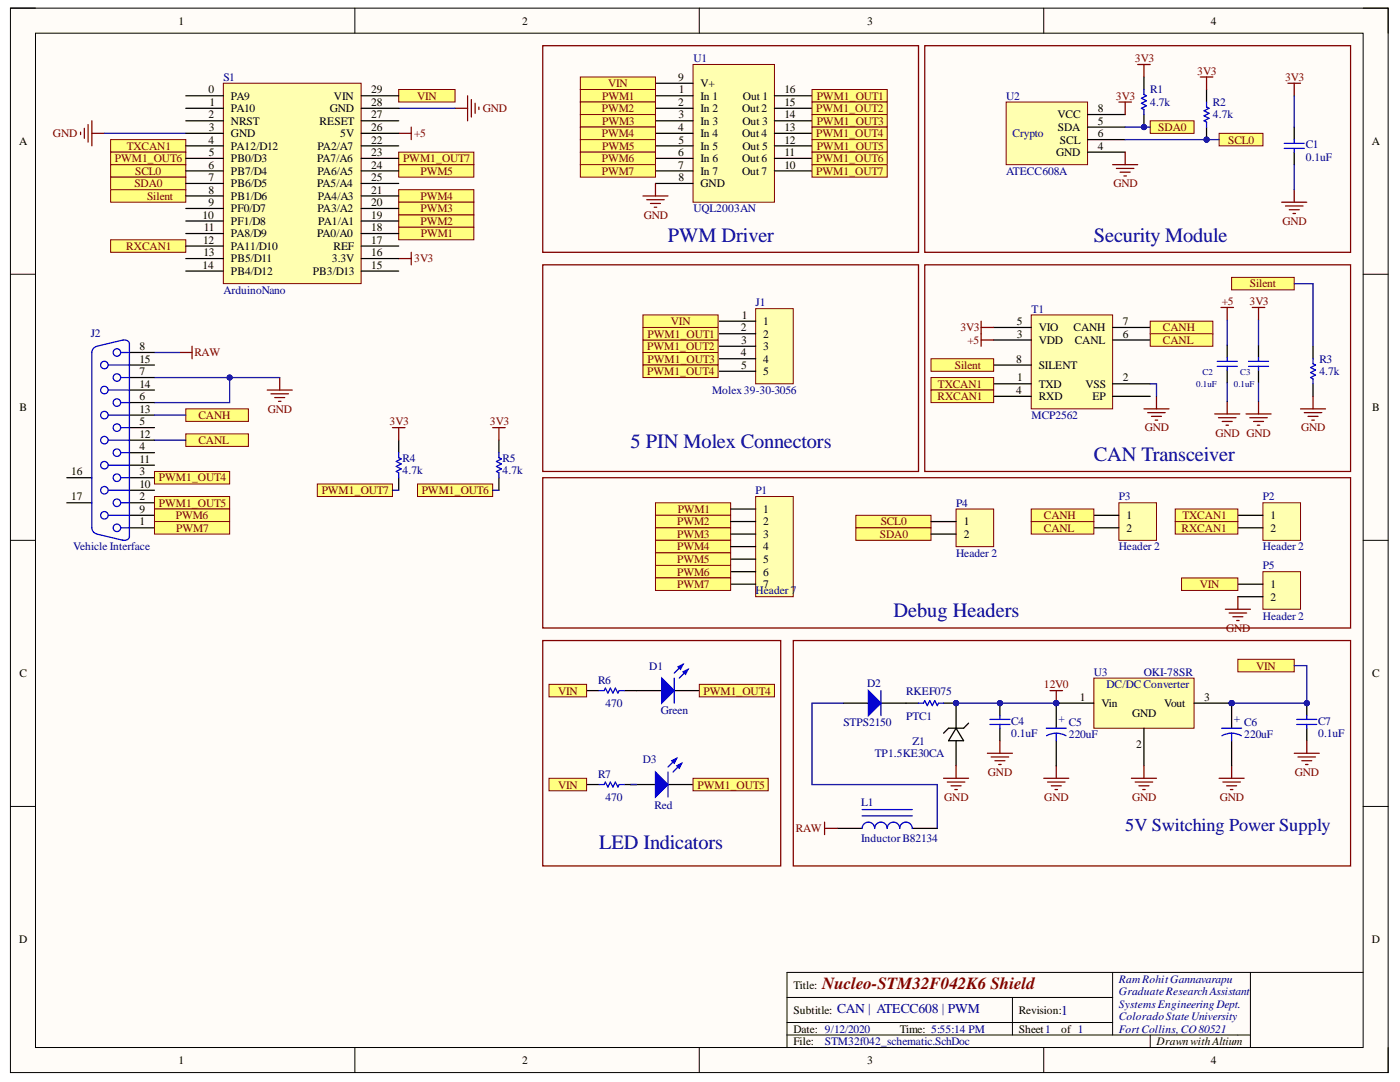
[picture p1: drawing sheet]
<svg xmlns="http://www.w3.org/2000/svg" width="279mm" height="216mm" viewBox="0 0 279 216" stroke-linecap="round" stroke-linejoin="round" font-family="sans-serif">
<path d="M2.1 1.6h274.9v212.4h-274.9z" fill-rule="evenodd" fill="#fffcf8"/>
<path d="M2.1 1.6h274.9v212.4h-274.9z" fill="none" stroke="#000" stroke-width=".2"/>
<path d="M7.1 6.6h264.9v202.4h-264.9z" fill-rule="evenodd" fill="#fffcf8"/>
<g fill="none" stroke="#000" stroke-width=".2">
<path d="M2.1 1.6h5M7.1 6.6h264.9v202.4h-264.9zM70.8 1.6v5M139.6 1.6v5M208.3 1.6v5M272 1.6h5v5M2.1 54.7h5M272 54.7h5M2.1 107.8h5M272 107.8h5M2.1 160.9h5M272 160.9h5"/>
<path d="M157.1 199h64.9M202.1 199v7.5M222 194v12.5M249.5 194v15M272 194h-114.9v15M70.8 209v5M139.6 209v5M157.1 206.5h92.4M157.1 204h64.9M208.3 209v5M229.6 206.5v2.5M277 209v5"/>
</g>
<path d="M205.8 62.8h16.2v18.8h-16.2z" fill-rule="evenodd" fill="#ffffb0"/>
<path d="M205.8 62.8h16.2v18.8h-16.2z" fill="none" stroke="#800000" stroke-width=".2"/>
<path d="M198.3 76.6h7.5M198.3 67.8h7.5M198.3 79.1h7.5M198.3 65.3h7.5M198.3 72.8h7.5M222 76.6h7.6M222 67.8h7.6M222 79.1h7.6M222 65.3h7.6" fill="none" stroke="#000" stroke-width=".25"/>
<path d="M195.8 64.1v2.5M195.8 65.3h2.5M230.8 79.1v2.5M228.3 81.6h5M229 82.3h3.5M229.8 83.1h2M230.5 83.8h.5" fill="none" stroke="#800000" stroke-width=".25"/>
<path d="M185.8 75.3h12.5v2.5h-12.5z" fill-rule="evenodd" fill="#ffff80"/>
<path d="M185.8 75.3h12.5v2.5h-12.5z" fill="none" stroke="#800000" stroke-width=".2"/>
<path d="M185.8 77.8h12.5v2.5h-12.5z" fill-rule="evenodd" fill="#ffff80"/>
<path d="M185.8 77.8h12.5v2.5h-12.5z" fill="none" stroke="#800000" stroke-width=".2"/>
<path d="M185.8 71.6h12.5v2.5h-12.5z" fill-rule="evenodd" fill="#ffff80"/>
<path d="M185.8 71.6h12.5v2.5h-12.5z" fill="none" stroke="#800000" stroke-width=".2"/>
<path d="M229.6 64.1h12.5v2.5h-12.5z" fill-rule="evenodd" fill="#ffff80"/>
<path d="M229.6 64.1h12.5v2.5h-12.5z" fill="none" stroke="#800000" stroke-width=".2"/>
<path d="M229.6 66.6h12.5v2.5h-12.5z" fill-rule="evenodd" fill="#ffff80"/>
<path d="M229.6 66.6h12.5v2.5h-12.5z" fill="none" stroke="#800000" stroke-width=".2"/>
<g fill="none" stroke="#800000" stroke-width=".25">
<path d="M257 16.6h2.5M258.3 16.6v2.5M258.3 37.9v2.5M255.8 40.4h5M256.5 41.1h3.5M257.3 41.9h2M258 42.6h.5M195.8 66.6v2.5M195.8 67.8h2.5M243.7 61.4h2.5M244.9 61.4v2.5M249.9 61.4h2.5"/>
<path d="M251.2 61.4v2.5M242.4 82.6h5M243.2 83.3h3.5M243.9 84.1h2M244.7 84.8h.5M244.9 80.1v2.5M248.7 82.6h5M249.4 83.3h3.5M250.2 84.1h2M250.9 84.8h.5M251.2 80.1v2.5"/>
</g>
<path d="M258.3 25.4v2.5M258.3 30.4v2.5M244.9 68.9v2.5M244.9 73.8v2.6M251.2 68.9v2.5M251.2 73.8v2.6" fill="none" stroke="#000" stroke-width=".25"/>
<path d="M256.3 28.6h4M256.3 29.6h4M258.3 27.9v.7M258.3 29.6v.8M242.9 72.1h4M242.9 73.1h4M244.9 71.4v.7M244.9 73.1v.7M249.2 72.1h4M249.2 73.1h4M251.2 71.4v.7M251.2 73.1v.7" fill="none" stroke="#00f" stroke-width=".25"/>
<path d="M200.8 20.4h16.2v12.5h-16.2z" fill-rule="evenodd" fill="#ffffb0"/>
<path d="M200.8 20.4h16.2v12.5h-16.2z" fill="none" stroke="#800000" stroke-width=".2"/>
<path d="M217 30.4h7.6M217 25.4h7.6M217 27.9h7.6M217 22.9h7.6" fill="none" stroke="#000" stroke-width=".25"/>
<circle cx="228.3" cy="25.4" r=".5" fill="#000080"/>
<circle cx="228.3" cy="25.4" r=".5" fill="none" stroke="#000080" stroke-width=".2"/>
<path d="M228.3 22.9v2.5" fill="none" stroke="#000" stroke-width=".25"/>
<circle cx="228.3" cy="25.4" r=".5" fill="#000080"/>
<circle cx="228.3" cy="25.4" r=".5" fill="none" stroke="#000080" stroke-width=".2"/>
<path d="M228.3 15.4v2.5" fill="none" stroke="#000" stroke-width=".25"/>
<path d="M228.3 17.9v1l.5 .2-1 .5 1 .5-1 .5 1 .5-1 .5 .5 .3v1" fill="none" stroke="#00f" stroke-width=".25"/>
<circle cx="240.8" cy="27.9" r=".5" fill="#000080"/>
<circle cx="240.8" cy="27.9" r=".5" fill="none" stroke="#000080" stroke-width=".2"/>
<path d="M240.8 25.4v2.5" fill="none" stroke="#000" stroke-width=".25"/>
<circle cx="240.8" cy="27.9" r=".5" fill="#000080"/>
<circle cx="240.8" cy="27.9" r=".5" fill="none" stroke="#000080" stroke-width=".2"/>
<path d="M240.8 17.9v2.5" fill="none" stroke="#000" stroke-width=".25"/>
<path d="M240.8 20.4v1l.5 .2-1 .5 1 .5-1 .5 1 .5-1 .5 .5 .3v1" fill="none" stroke="#00f" stroke-width=".25"/>
<path d="M184.6 9.1h84.9v41.2h-84.9zM227 12.9h2.6M228.3 12.9v2.5M239.5 15.4h2.6M240.8 15.4v2.5M222 32.9h5M222.8 33.6h3.5M223.3 20.4h2.5M223.5 34.4h2M224.3 35.1h.5M224.6 20.4v2.5M224.6 30.4v2.5" fill="none" stroke="#800000" stroke-width=".25"/>
<path d="M243.3 26.6h8.7v2.5h-8.7z" fill-rule="evenodd" fill="#ffff80"/>
<path d="M243.3 26.6h8.7v2.5h-8.7z" fill="none" stroke="#800000" stroke-width=".2"/>
<path d="M229.6 24.1h8.7v2.5h-8.7z" fill-rule="evenodd" fill="#ffff80"/>
<path d="M229.6 24.1h8.7v2.5h-8.7z" fill="none" stroke="#800000" stroke-width=".2"/>
<path d="M138.3 12.9h16.3v27.5h-16.3z" fill-rule="evenodd" fill="#ffffb0"/>
<path d="M138.3 12.9h16.3v27.5h-16.3z" fill="none" stroke="#800000" stroke-width=".2"/>
<g fill="none" stroke="#000" stroke-width=".25">
<path d="M130.8 19.1h7.5M130.8 16.6h7.5M154.6 19.1h7.5M130.8 21.6h7.5M130.8 24.1h7.5M130.8 26.6h7.5M130.8 29.1h7.5M130.8 31.6h7.5M130.8 34.1h7.5M130.8 36.6h7.5M154.6 21.6h7.5M154.6 24.1h7.5"/>
<path d="M154.6 26.6h7.5M154.6 29.1h7.5M154.6 31.6h7.5M154.6 34.1h7.5"/>
</g>
<path d="M93.3 19.1v5M94.1 19.9v3.5M90.8 21.6h2.5M94.8 20.6v2M95.6 21.4v.5M128.3 39.1h5M129.1 39.8h3.5M130.8 36.6v2.5M129.8 40.6h2M130.6 41.3h.5" fill="none" stroke="#800000" stroke-width=".25"/>
<path d="M162.1 17.9h15v2.5h-15z" fill-rule="evenodd" fill="#ffff80"/>
<path d="M162.1 17.9h15v2.5h-15z" fill="none" stroke="#800000" stroke-width=".2"/>
<path d="M162.1 20.4h15v2.5h-15z" fill-rule="evenodd" fill="#ffff80"/>
<path d="M162.1 20.4h15v2.5h-15z" fill="none" stroke="#800000" stroke-width=".2"/>
<path d="M162.1 22.9h15v2.5h-15z" fill-rule="evenodd" fill="#ffff80"/>
<path d="M162.1 22.9h15v2.5h-15z" fill="none" stroke="#800000" stroke-width=".2"/>
<path d="M162.1 25.4h15v2.5h-15z" fill-rule="evenodd" fill="#ffff80"/>
<path d="M162.1 25.4h15v2.5h-15z" fill="none" stroke="#800000" stroke-width=".2"/>
<path d="M162.1 27.9h15v2.5h-15z" fill-rule="evenodd" fill="#ffff80"/>
<path d="M162.1 27.9h15v2.5h-15z" fill="none" stroke="#800000" stroke-width=".2"/>
<path d="M162.1 30.4h15v2.5h-15z" fill-rule="evenodd" fill="#ffff80"/>
<path d="M162.1 30.4h15v2.5h-15z" fill="none" stroke="#800000" stroke-width=".2"/>
<path d="M162.1 32.9h15v2.5h-15z" fill-rule="evenodd" fill="#ffff80"/>
<path d="M162.1 32.9h15v2.5h-15z" fill="none" stroke="#800000" stroke-width=".2"/>
<path d="M184.6 52.8h84.9v41.3h-84.9z" fill="none" stroke="#800000" stroke-width=".25"/>
<path d="M115.8 17.9h15v2.5h-15z" fill-rule="evenodd" fill="#ffff80"/>
<path d="M115.8 17.9h15v2.5h-15z" fill="none" stroke="#800000" stroke-width=".2"/>
<path d="M115.8 20.4h15v2.5h-15z" fill-rule="evenodd" fill="#ffff80"/>
<path d="M115.8 20.4h15v2.5h-15z" fill="none" stroke="#800000" stroke-width=".2"/>
<path d="M115.8 22.9h15v2.5h-15z" fill-rule="evenodd" fill="#ffff80"/>
<path d="M115.8 22.9h15v2.5h-15z" fill="none" stroke="#800000" stroke-width=".2"/>
<path d="M115.8 25.4h15v2.5h-15z" fill-rule="evenodd" fill="#ffff80"/>
<path d="M115.8 25.4h15v2.5h-15z" fill="none" stroke="#800000" stroke-width=".2"/>
<path d="M115.8 27.9h15v2.5h-15z" fill-rule="evenodd" fill="#ffff80"/>
<path d="M115.8 27.9h15v2.5h-15z" fill="none" stroke="#800000" stroke-width=".2"/>
<path d="M115.8 30.4h15v2.5h-15z" fill-rule="evenodd" fill="#ffff80"/>
<path d="M115.8 30.4h15v2.5h-15z" fill="none" stroke="#800000" stroke-width=".2"/>
<path d="M115.8 32.9h15v2.5h-15z" fill-rule="evenodd" fill="#ffff80"/>
<path d="M115.8 32.9h15v2.5h-15z" fill="none" stroke="#800000" stroke-width=".2"/>
<path d="M22.1 27.9h15v2.5h-15z" fill-rule="evenodd" fill="#ffff80"/>
<path d="M22.1 27.9h15v2.5h-15z" fill="none" stroke="#800000" stroke-width=".2"/>
<path d="M22.1 47.8h15v2.5h-15z" fill-rule="evenodd" fill="#ffff80"/>
<path d="M22.1 47.8h15v2.5h-15z" fill="none" stroke="#800000" stroke-width=".2"/>
<path d="M115.8 15.4h15v2.5h-15z" fill-rule="evenodd" fill="#ffff80"/>
<path d="M115.8 15.4h15v2.5h-15z" fill="none" stroke="#800000" stroke-width=".2"/>
<path d="M79.6 42.9h15v2.5h-15z" fill-rule="evenodd" fill="#ffff80"/>
<path d="M79.6 42.9h15v2.5h-15z" fill="none" stroke="#800000" stroke-width=".2"/>
<path d="M79.6 45.4h15v2.4h-15z" fill-rule="evenodd" fill="#ffff80"/>
<path d="M79.6 45.4h15v2.4h-15z" fill="none" stroke="#800000" stroke-width=".2"/>
<path d="M22.1 32.9h15v2.5h-15z" fill-rule="evenodd" fill="#ffff80"/>
<path d="M22.1 32.9h15v2.5h-15z" fill="none" stroke="#800000" stroke-width=".2"/>
<path d="M22.1 35.4h15v2.5h-15z" fill-rule="evenodd" fill="#ffff80"/>
<path d="M22.1 35.4h15v2.5h-15z" fill="none" stroke="#800000" stroke-width=".2"/>
<path d="M22.1 37.9h15v2.5h-15z" fill-rule="evenodd" fill="#ffff80"/>
<path d="M22.1 37.9h15v2.5h-15z" fill="none" stroke="#800000" stroke-width=".2"/>
<path d="M79.6 37.9h15v2.5h-15z" fill-rule="evenodd" fill="#ffff80"/>
<path d="M79.6 37.9h15v2.5h-15z" fill="none" stroke="#800000" stroke-width=".2"/>
<path d="M79.6 32.9h15v2.5h-15z" fill-rule="evenodd" fill="#ffff80"/>
<path d="M79.6 32.9h15v2.5h-15z" fill="none" stroke="#800000" stroke-width=".2"/>
<path d="M79.6 40.4h15v2.5h-15z" fill-rule="evenodd" fill="#ffff80"/>
<path d="M79.6 40.4h15v2.5h-15z" fill="none" stroke="#800000" stroke-width=".2"/>
<path d="M16.1 26.4v.5M16.8 25.6v2M17.6 24.9v3.5M18.3 24.1v5M18.3 26.6h2.5M79.6 26.6h2.5M82.1 25.4v2.5M79.6 51.6h2.5M82.1 50.3v2.5" fill="none" stroke="#800000" stroke-width=".25"/>
<g fill="none" stroke="#00f" stroke-width=".25">
<path d="M19.3 69.1a1.25 1.25 0 0 0-1 1.2v35a1.25 1.25 0 0 0 1 1.2M21.6 77.8h4.2M21.6 72.8h4.2M24.1 75.3h1.7M24.1 70.3h1.7M24.5 67.9l.3-.1a.93 .93 0 0 1 1 .9M24.6 67.8l-5.3 1.3M25.8 68.6v38.5M21.6 97.8h4.2M21.6 92.8h4.2M21.6 87.8h4.2M21.6 82.8h4.2"/>
<path d="M24.1 95.3h1.7M24.1 90.3h1.7M24.1 85.3h1.7M24.1 80.3h1.7M19.3 106.6l5.3 1.2M21.6 102.8h4.2M24.1 105.3h1.7M24.1 100.3h1.7M25.8 107a.94 .94 0 0 1-1.3 .8"/>
<circle cx="20.8" cy="77.8" r=".75"/>
<circle cx="20.8" cy="72.8" r=".75"/>
<circle cx="23.3" cy="75.3" r=".75"/>
<circle cx="23.3" cy="70.3" r=".75"/>
<circle cx="20.8" cy="92.8" r=".75"/>
<circle cx="20.8" cy="82.8" r=".75"/>
<circle cx="20.8" cy="97.8" r=".75"/>
<circle cx="20.8" cy="87.8" r=".75"/>
<circle cx="23.3" cy="90.3" r=".75"/>
<circle cx="23.3" cy="85.3" r=".75"/>
<circle cx="23.3" cy="80.3" r=".75"/>
<circle cx="23.3" cy="95.3" r=".75"/>
<circle cx="20.8" cy="102.8" r=".75"/>
<circle cx="23.3" cy="105.3" r=".75"/>
<circle cx="23.3" cy="100.3" r=".75"/>
</g>
<g fill="none" stroke="#000" stroke-width=".25">
<path d="M25.8 75.3h5M25.8 70.3h5M25.8 77.8h5M25.8 72.8h5M13.3 95.3h5M25.8 95.3h5M25.8 90.3h5M25.8 85.3h5M25.8 80.3h5M25.8 97.8h5M25.8 92.8h5M25.8 87.8h5"/>
<path d="M25.8 82.8h5M13.3 100.3h5M25.8 105.3h5M25.8 100.3h5M25.8 102.8h5"/>
</g>
<path d="M150.8 61.6h7.5v15h-7.5z" fill-rule="evenodd" fill="#ffffb0"/>
<path d="M150.8 61.6h7.5v15h-7.5z" fill="none" stroke="#800000" stroke-width=".2"/>
<path d="M143.3 64.1h7.5M143.3 66.6h7.5M143.3 69.1h7.5M143.3 71.6h7.5M143.3 74.1h7.5" fill="none" stroke="#000" stroke-width=".25"/>
<path d="M37.1 81.6h12.5v2.5h-12.5z" fill-rule="evenodd" fill="#ffff80"/>
<path d="M37.1 81.6h12.5v2.5h-12.5z" fill="none" stroke="#800000" stroke-width=".2"/>
<path d="M37.1 86.6h12.5v2.5h-12.5z" fill-rule="evenodd" fill="#ffff80"/>
<path d="M37.1 86.6h12.5v2.5h-12.5z" fill="none" stroke="#800000" stroke-width=".2"/>
<path d="M108.3 9.1h75v41.2h-75zM108.3 52.8h75v41.3h-75z" fill="none" stroke="#800000" stroke-width=".25"/>
<path d="M128.3 67.8h15v2.5h-15z" fill-rule="evenodd" fill="#ffff80"/>
<path d="M128.3 67.8h15v2.5h-15z" fill="none" stroke="#800000" stroke-width=".2"/>
<path d="M128.3 70.3h15v2.5h-15z" fill-rule="evenodd" fill="#ffff80"/>
<path d="M128.3 70.3h15v2.5h-15z" fill="none" stroke="#800000" stroke-width=".2"/>
<path d="M128.3 72.8h15v2.5h-15z" fill-rule="evenodd" fill="#ffff80"/>
<path d="M128.3 72.8h15v2.5h-15z" fill="none" stroke="#800000" stroke-width=".2"/>
<path d="M128.3 65.3h15v2.5h-15z" fill-rule="evenodd" fill="#ffff80"/>
<path d="M128.3 65.3h15v2.5h-15z" fill="none" stroke="#800000" stroke-width=".2"/>
<path d="M128.3 62.8h15v2.5h-15z" fill-rule="evenodd" fill="#ffff80"/>
<path d="M128.3 62.8h15v2.5h-15z" fill="none" stroke="#800000" stroke-width=".2"/>
<path d="M53.3 77.8h5M54.1 78.6h3.5M54.8 79.3h2M55.8 75.3v2.5M55.6 80.1h.5" fill="none" stroke="#800000" stroke-width=".25"/>
<path d="M30.8 94.1h15v2.5h-15z" fill-rule="evenodd" fill="#ffff80"/>
<path d="M30.8 94.1h15v2.5h-15z" fill="none" stroke="#800000" stroke-width=".2"/>
<path d="M30.8 99.1h15v2.5h-15z" fill-rule="evenodd" fill="#ffff80"/>
<path d="M30.8 99.1h15v2.5h-15z" fill="none" stroke="#800000" stroke-width=".2"/>
<path d="M30.8 101.6h15v2.5h-15z" fill-rule="evenodd" fill="#ffff80"/>
<path d="M30.8 101.6h15v2.5h-15z" fill="none" stroke="#800000" stroke-width=".2"/>
<path d="M30.8 104.1h15v2.5h-15z" fill-rule="evenodd" fill="#ffff80"/>
<path d="M30.8 104.1h15v2.5h-15z" fill="none" stroke="#800000" stroke-width=".2"/>
<path d="M262 69.1v2.5M262 76.6v2.5" fill="none" stroke="#000" stroke-width=".25"/>
<path d="M262 71.6v1l.5 .2-1 .5 1 .5-1 .5 1 .5-1 .5 .5 .3v1" fill="none" stroke="#00f" stroke-width=".25"/>
<path d="M262 79.1v2.5M259.5 81.6h5M260.3 82.3h3.5M261 83.1h2M261.8 83.8h.5" fill="none" stroke="#800000" stroke-width=".25"/>
<path d="M245.8 55.3h12.5v2.5h-12.5z" fill-rule="evenodd" fill="#ffff80"/>
<path d="M245.8 55.3h12.5v2.5h-12.5z" fill="none" stroke="#800000" stroke-width=".2"/>
<path d="M79.6 87.8v2.5M79.6 95.3v2.5M99.6 87.8v2.5M99.6 95.3v2.5" fill="none" stroke="#000" stroke-width=".25"/>
<path d="M79.6 90.3v1l.5 .3-1 .5 1 .5-1 .5 1 .5-1 .5 .5 .2v1M99.6 90.3v1l.5 .3-1 .5 1 .5-1 .5 1 .5-1 .5 .5 .2v1" fill="none" stroke="#00f" stroke-width=".25"/>
<path d="M78.3 85.3h2.5M79.6 85.3v2.5M98.3 85.3h2.5M99.6 85.3v2.5" fill="none" stroke="#800000" stroke-width=".25"/>
<path d="M63.3 96.6h15v2.5h-15z" fill-rule="evenodd" fill="#ffff80"/>
<path d="M63.3 96.6h15v2.5h-15z" fill="none" stroke="#800000" stroke-width=".2"/>
<path d="M79.6 30.4h15v2.5h-15z" fill-rule="evenodd" fill="#ffff80"/>
<path d="M79.6 30.4h15v2.5h-15z" fill="none" stroke="#800000" stroke-width=".2"/>
<path d="M83.3 96.6h15v2.5h-15z" fill-rule="evenodd" fill="#ffff80"/>
<path d="M83.3 96.6h15v2.5h-15z" fill="none" stroke="#800000" stroke-width=".2"/>
<path d="M22.1 30.4h15v2.5h-15z" fill-rule="evenodd" fill="#ffff80"/>
<path d="M22.1 30.4h15v2.5h-15z" fill="none" stroke="#800000" stroke-width=".2"/>
<path d="M223.3 100.3h7.5v7.5h-7.5z" fill-rule="evenodd" fill="#ffffb0"/>
<path d="M223.3 100.3h7.5v7.5h-7.5z" fill="none" stroke="#800000" stroke-width=".2"/>
<path d="M218.3 102.8h5M218.3 105.3h5" fill="none" stroke="#000" stroke-width=".25"/>
<path d="M130.8 100.3h15v2.5h-15z" fill-rule="evenodd" fill="#ffff80"/>
<path d="M130.8 100.3h15v2.5h-15z" fill="none" stroke="#800000" stroke-width=".2"/>
<path d="M130.8 102.8h15v2.5h-15z" fill-rule="evenodd" fill="#ffff80"/>
<path d="M130.8 102.8h15v2.5h-15z" fill="none" stroke="#800000" stroke-width=".2"/>
<path d="M130.8 105.3h15v2.5h-15z" fill-rule="evenodd" fill="#ffff80"/>
<path d="M130.8 105.3h15v2.5h-15z" fill="none" stroke="#800000" stroke-width=".2"/>
<path d="M130.8 107.8h15v2.5h-15z" fill-rule="evenodd" fill="#ffff80"/>
<path d="M130.8 107.8h15v2.5h-15z" fill="none" stroke="#800000" stroke-width=".2"/>
<path d="M150.8 99.1h7.5v20h-7.5z" fill-rule="evenodd" fill="#ffffb0"/>
<path d="M150.8 99.1h7.5v20h-7.5z" fill="none" stroke="#800000" stroke-width=".2"/>
<path d="M145.8 101.6h5M145.8 104.1h5M145.8 106.6h5M145.8 109.1h5M145.8 111.6h5M145.8 114.1h5M145.8 116.6h5" fill="none" stroke="#000" stroke-width=".25"/>
<path d="M252 100.3h7.5v7.5h-7.5z" fill-rule="evenodd" fill="#ffffb0"/>
<path d="M252 100.3h7.5v7.5h-7.5z" fill="none" stroke="#800000" stroke-width=".2"/>
<path d="M247 102.8h5M247 105.3h5" fill="none" stroke="#000" stroke-width=".25"/>
<path d="M234.5 101.6h12.5v2.5h-12.5z" fill-rule="evenodd" fill="#ffff80"/>
<path d="M234.5 101.6h12.5v2.5h-12.5z" fill="none" stroke="#800000" stroke-width=".2"/>
<path d="M234.5 104.1h12.5v2.5h-12.5z" fill-rule="evenodd" fill="#ffff80"/>
<path d="M234.5 104.1h12.5v2.5h-12.5z" fill="none" stroke="#800000" stroke-width=".2"/>
<path d="M108.3 95.3h161.2v30h-161.2z" fill="none" stroke="#800000" stroke-width=".25"/>
<path d="M170.8 102.8h15v2.5h-15z" fill-rule="evenodd" fill="#ffff80"/>
<path d="M170.8 102.8h15v2.5h-15z" fill="none" stroke="#800000" stroke-width=".2"/>
<path d="M170.8 105.3h15v2.5h-15z" fill-rule="evenodd" fill="#ffff80"/>
<path d="M170.8 105.3h15v2.5h-15z" fill="none" stroke="#800000" stroke-width=".2"/>
<path d="M205.8 101.6h12.5v2.5h-12.5z" fill-rule="evenodd" fill="#ffff80"/>
<path d="M205.8 101.6h12.5v2.5h-12.5z" fill="none" stroke="#800000" stroke-width=".2"/>
<path d="M205.8 104.1h12.5v2.5h-12.5z" fill-rule="evenodd" fill="#ffff80"/>
<path d="M205.8 104.1h12.5v2.5h-12.5z" fill="none" stroke="#800000" stroke-width=".2"/>
<path d="M190.8 101.6h7.5v7.5h-7.5z" fill-rule="evenodd" fill="#ffffb0"/>
<path d="M190.8 101.6h7.5v7.5h-7.5z" fill="none" stroke="#800000" stroke-width=".2"/>
<path d="M185.8 104.1h5M185.8 106.6h5" fill="none" stroke="#000" stroke-width=".25"/>
<path d="M209.6 137.8h2.5M210.8 137.8v2.5" fill="none" stroke="#800000" stroke-width=".25"/>
<circle cx="210.8" cy="140.3" r=".5" fill="#000080"/>
<circle cx="210.8" cy="140.3" r=".5" fill="none" stroke="#000080" stroke-width=".2"/>
<path d="M158.3 127.8h111.2v45h-111.2z" fill="none" stroke="#800000" stroke-width=".25"/>
<circle cx="210.8" cy="140.3" r=".5" fill="#000080"/>
<circle cx="210.8" cy="140.3" r=".5" fill="none" stroke="#000080" stroke-width=".2"/>
<circle cx="245.8" cy="140.3" r=".5" fill="#000080"/>
<circle cx="245.8" cy="140.3" r=".5" fill="none" stroke="#000080" stroke-width=".2"/>
<path d="M218.3 135.3h20v10h-20z" fill-rule="evenodd" fill="#ffffb0"/>
<path d="M218.3 135.3h20v10h-20z" fill="none" stroke="#800000" stroke-width=".2"/>
<path d="M210.8 140.3h7.5" fill="none" stroke="#000" stroke-width=".25"/>
<circle cx="210.8" cy="140.3" r=".5" fill="#000080"/>
<circle cx="210.8" cy="140.3" r=".5" fill="none" stroke="#000080" stroke-width=".2"/>
<path d="M238.3 140.3h7.5" fill="none" stroke="#000" stroke-width=".25"/>
<circle cx="245.8" cy="140.3" r=".5" fill="#000080"/>
<circle cx="245.8" cy="140.3" r=".5" fill="none" stroke="#000080" stroke-width=".2"/>
<path d="M228.3 145.3v7.5" fill="none" stroke="#000" stroke-width=".25"/>
<g fill="none" stroke="#800000" stroke-width=".25">
<path d="M208.3 155.3h5M209.1 156h3.5M209.8 156.8h2M210.6 157.5h.5M210.8 152.8v2.5M225.8 155.3h5M226.6 156h3.5M227.3 156.8h2M228.1 157.5h.4M228.3 152.8v2.5M243.3 155.3h5M244 156h3.5"/>
<path d="M244.8 156.8h2M245.6 157.5h.4M245.8 152.8v2.5"/>
</g>
<circle cx="245.8" cy="140.3" r=".5" fill="#000080"/>
<circle cx="245.8" cy="140.3" r=".5" fill="none" stroke="#000080" stroke-width=".2"/>
<path d="M245.8 140.3v5" fill="none" stroke="#000" stroke-width=".25"/>
<circle cx="245.8" cy="140.3" r=".5" fill="#000080"/>
<circle cx="245.8" cy="140.3" r=".5" fill="none" stroke="#000080" stroke-width=".2"/>
<path d="M245.8 147.8v5" fill="none" stroke="#000" stroke-width=".25"/>
<path d="M243.8 145.3h4M245.8 146.3l.8 .1 1.1 .4M245.8 146.3l-.8 .1-1.1 .4M245.8 146.3v1.5" fill="none" stroke="#00f" stroke-width=".25"/>
<circle cx="210.8" cy="140.3" r=".5" fill="#000080"/>
<circle cx="210.8" cy="140.3" r=".5" fill="none" stroke="#000080" stroke-width=".2"/>
<path d="M210.8 140.3v5" fill="none" stroke="#000" stroke-width=".25"/>
<circle cx="210.8" cy="140.3" r=".5" fill="#000080"/>
<circle cx="210.8" cy="140.3" r=".5" fill="none" stroke="#000080" stroke-width=".2"/>
<path d="M168.3 140.3h5M175.8 140.3h5M210.8 147.8v5" fill="none" stroke="#000" stroke-width=".25"/>
<path d="M208.8 145.3h4M210.8 146.3l.8 .1 1.1 .4M210.8 146.3l-.8 .1-1.1 .4M210.8 146.3v1.5" fill="none" stroke="#00f" stroke-width=".25"/>
<path d="M173.3 137.8l2.5 2.5-2.5 2.5z" fill="#00f"/>
<path d="M173.3 137.8l2.5 2.5-2.5 2.5zM175.8 137.8v5" fill="none" stroke="#00f" stroke-width=".25"/>
<circle cx="190.8" cy="140.3" r=".5" fill="#000080"/>
<circle cx="190.8" cy="140.3" r=".5" fill="none" stroke="#000080" stroke-width=".2"/>
<path d="M188.3 140.3h2.5" fill="none" stroke="#000" stroke-width=".25"/>
<circle cx="190.8" cy="140.3" r=".5" fill="#000080"/>
<circle cx="190.8" cy="140.3" r=".5" fill="none" stroke="#000080" stroke-width=".2"/>
<path d="M180.8 140.3h2.5" fill="none" stroke="#000" stroke-width=".25"/>
<path d="M183.3 140.3h1l.3-.5 .5 1 .5-1 .5 1 .5-1 .5 1 .2-.5h1" fill="none" stroke="#00f" stroke-width=".25"/>
<circle cx="260.8" cy="140.3" r=".5" fill="#000080"/>
<circle cx="260.8" cy="140.3" r=".5" fill="none" stroke="#000080" stroke-width=".2"/>
<path d="M260.8 140.3v2.5M260.8 145.3v2.5" fill="none" stroke="#000" stroke-width=".25"/>
<circle cx="260.8" cy="140.3" r=".5" fill="#000080"/>
<circle cx="260.8" cy="140.3" r=".5" fill="none" stroke="#000080" stroke-width=".2"/>
<path d="M258.8 143.6h4M258.8 144.6h4M260.8 142.8v.8M260.8 144.6v.7" fill="none" stroke="#00f" stroke-width=".25"/>
<path d="M258.3 150.3h5M259 151h3.5M259.8 151.8h2M260.5 152.5h.5M260.8 147.8v2.5" fill="none" stroke="#800000" stroke-width=".25"/>
<circle cx="199.6" cy="140.3" r=".5" fill="#000080"/>
<circle cx="199.6" cy="140.3" r=".5" fill="none" stroke="#000080" stroke-width=".2"/>
<path d="M199.5 140.3v2.5M199.5 145.3v2.5" fill="none" stroke="#000" stroke-width=".25"/>
<circle cx="199.6" cy="140.3" r=".5" fill="#000080"/>
<circle cx="199.6" cy="140.3" r=".5" fill="none" stroke="#000080" stroke-width=".2"/>
<path d="M197.6 143.6h4M197.6 144.6h4M199.5 142.8v.8M199.5 144.6v.7" fill="none" stroke="#00f" stroke-width=".25"/>
<path d="M197.1 150.3h5M197.8 151h3.5M198.6 151.8h2M199.3 152.5h.5M199.5 147.8v2.5" fill="none" stroke="#800000" stroke-width=".25"/>
<circle cx="190.8" cy="140.3" r=".5" fill="#000080"/>
<circle cx="190.8" cy="140.3" r=".5" fill="none" stroke="#000080" stroke-width=".2"/>
<path d="M190.8 145.3l1.5 2.5h-3zM190.8 140.3v5M193.3 144.3l-1 1h-3l-1 1" fill="none" stroke="#000" stroke-width=".25"/>
<circle cx="190.8" cy="140.3" r=".5" fill="#000080"/>
<circle cx="190.8" cy="140.3" r=".5" fill="none" stroke="#000080" stroke-width=".2"/>
<path d="M125.8 156.5h5M133.3 156.5h5M190.8 147.8v5M167.1 165.3h5M182.1 165.3h5" fill="none" stroke="#000" stroke-width=".25"/>
<path d="M188.3 155.3h5M189.1 156h3.5M189.8 156.8h2M190.6 157.5h.5M190.8 152.8v2.5M164.6 164v2.5M164.6 165.3h2.5" fill="none" stroke="#800000" stroke-width=".25"/>
<path d="M172.1 165.3a1.25 1.25 0 0 1 1.2-1.3 1.25 1.25 0 0 1 1.3 1.3 1.25 1.25 0 0 1 1.2-1.3 1.25 1.25 0 0 1 1.3 1.3 1.25 1.25 0 0 1 1.2-1.3 1.25 1.25 0 0 1 1.3 1.3 1.25 1.25 0 0 1 1.2-1.3 1.25 1.25 0 0 1 1.3 1.3M172.1 162.8h10M172.1 161.5h10" fill="none" stroke="#00f" stroke-width=".25"/>
<path d="M130.8 154l2.5 2.5-2.5 2.5z" fill="#00f"/>
<path d="M130.8 154l2.5 2.5-2.5 2.5zM135.1 151.3l-1.8 1.7M136.1 152.3l-1.8 1.7" fill="none" stroke="#00f" stroke-width=".25"/>
<path d="M135.1 152.8l1-.5-.5 1z" fill="#00f"/>
<path d="M135.1 152.8l1-.5-.5 1z" fill="none" stroke="#00f" stroke-width=".25"/>
<path d="M134.1 151.8l1-.5-.5 1z" fill="#00f"/>
<path d="M133.3 154v5M134.1 151.8l1-.5-.5 1z" fill="none" stroke="#00f" stroke-width=".25"/>
<path d="M108.3 127.8h47.5v45h-47.5z" fill="none" stroke="#800000" stroke-width=".25"/>
<path d="M127.1 137.8h5M134.6 137.8h5" fill="none" stroke="#000" stroke-width=".25"/>
<path d="M132.1 135.3l2.5 2.5-2.5 2.5z" fill="#00f"/>
<path d="M132.1 135.3l2.5 2.5-2.5 2.5zM136.3 132.6l-1.7 1.7M137.3 133.6l-1.7 1.7" fill="none" stroke="#00f" stroke-width=".25"/>
<path d="M136.3 134.1l1-.5-.5 1z" fill="#00f"/>
<path d="M136.3 134.1l1-.5-.5 1z" fill="none" stroke="#00f" stroke-width=".25"/>
<path d="M135.3 133.1l1-.5-.5 1z" fill="#00f"/>
<path d="M134.6 135.3v5M135.3 133.1l1-.5-.5 1z" fill="none" stroke="#00f" stroke-width=".25"/>
<path d="M139.6 136.6h15v2.5h-15z" fill-rule="evenodd" fill="#ffff80"/>
<path d="M139.6 136.6h15v2.5h-15z" fill="none" stroke="#800000" stroke-width=".2"/>
<path d="M117.1 137.8h2.5M124.6 137.8h2.5" fill="none" stroke="#000" stroke-width=".25"/>
<path d="M119.6 137.8h1l.2-.5 .5 1 .5-1 .5 1 .5-1 .5 1 .3-.5h1" fill="none" stroke="#00f" stroke-width=".25"/>
<path d="M138.3 155.3h15v2.5h-15z" fill-rule="evenodd" fill="#ffff80"/>
<path d="M138.3 155.3h15v2.5h-15z" fill="none" stroke="#800000" stroke-width=".2"/>
<path d="M117.1 156.5h2.5M124.6 156.5h2.5" fill="none" stroke="#000" stroke-width=".25"/>
<path d="M119.6 156.5h1l.2-.5 .5 1 .5-1 .5 1 .5-1 .5 1 .3-.5h1" fill="none" stroke="#00f" stroke-width=".25"/>
<path d="M109.6 136.6h7.5v2.5h-7.5z" fill-rule="evenodd" fill="#ffff80"/>
<path d="M109.6 136.6h7.5v2.5h-7.5z" fill="none" stroke="#800000" stroke-width=".2"/>
<path d="M109.6 155.3h7.5v2.5h-7.5z" fill-rule="evenodd" fill="#ffff80"/>
<path d="M109.6 155.3h7.5v2.5h-7.5z" fill="none" stroke="#800000" stroke-width=".2"/>
<path d="M35.8 70.3h2.5M38.3 69.1v2.5" fill="none" stroke="#800000" stroke-width=".25"/>
<path d="M247 131.6h11.3v2.5h-11.3z" fill-rule="evenodd" fill="#ffff80"/>
<path d="M247 131.6h11.3v2.5h-11.3z" fill="none" stroke="#800000" stroke-width=".2"/>
<path d="M79.6 17.9h11.2v2.5h-11.2z" fill-rule="evenodd" fill="#ffff80"/>
<path d="M79.6 17.9h11.2v2.5h-11.2z" fill="none" stroke="#800000" stroke-width=".2"/>
<path d="M20.8 26.6h16.3M30.8 75.3h15v5h-15M30.8 87.8h6.3M30.8 82.8h6.3M78.3 97.8h1.3" fill="none" stroke="#000080" stroke-width=".25"/>
<circle cx="45.8" cy="75.3" r=".5" fill="#000080"/>
<circle cx="45.8" cy="75.3" r=".5" fill="none" stroke="#000080" stroke-width=".2"/>
<path d="M30.8 70.3h5M45.8 75.3h10" fill="none" stroke="#000080" stroke-width=".25"/>
<circle cx="45.8" cy="75.3" r=".5" fill="#000080"/>
<circle cx="45.8" cy="75.3" r=".5" fill="none" stroke="#000080" stroke-width=".2"/>
<path d="M79.6 21.6h11.2M98.3 97.8h1.3M125.8 156.5h1.3M168.3 140.3h-6.2v16.3h25v8.7M190.8 140.3h20" fill="none" stroke="#000080" stroke-width=".25"/>
<circle cx="210.8" cy="140.3" r=".5" fill="#000080"/>
<circle cx="210.8" cy="140.3" r=".5" fill="none" stroke="#000080" stroke-width=".2"/>
<circle cx="199.6" cy="140.3" r=".5" fill="#000080"/>
<circle cx="199.6" cy="140.3" r=".5" fill="none" stroke="#000080" stroke-width=".2"/>
<circle cx="190.8" cy="140.3" r=".5" fill="#000080"/>
<circle cx="190.8" cy="140.3" r=".5" fill="none" stroke="#000080" stroke-width=".2"/>
<path d="M224.6 27.9h18.7" fill="none" stroke="#000080" stroke-width=".25"/>
<circle cx="240.8" cy="27.9" r=".5" fill="#000080"/>
<circle cx="240.8" cy="27.9" r=".5" fill="none" stroke="#000080" stroke-width=".2"/>
<path d="M224.6 25.4h5" fill="none" stroke="#000080" stroke-width=".25"/>
<circle cx="228.3" cy="25.4" r=".5" fill="#000080"/>
<circle cx="228.3" cy="25.4" r=".5" fill="none" stroke="#000080" stroke-width=".2"/>
<path d="M229.6 76.6h1.2v2.5M258.3 132.8h2.5v7.5h-15" fill="none" stroke="#000080" stroke-width=".25"/>
<circle cx="260.8" cy="140.3" r=".5" fill="#000080"/>
<circle cx="260.8" cy="140.3" r=".5" fill="none" stroke="#000080" stroke-width=".2"/>
<circle cx="245.8" cy="140.3" r=".5" fill="#000080"/>
<circle cx="245.8" cy="140.3" r=".5" fill="none" stroke="#000080" stroke-width=".2"/>
<path d="M258.3 19.1v6.3M258.3 32.9v5M258.3 56.6h3.7v12.5M244.9 63.9v5M244.9 76.4v3.7M251.2 63.9v5M251.2 76.4v3.7" fill="none" stroke="#000080" stroke-width=".25"/>
<path d="M130.8 112.8h15v2.5h-15z" fill-rule="evenodd" fill="#ffff80"/>
<path d="M130.8 112.8h15v2.5h-15z" fill="none" stroke="#800000" stroke-width=".2"/>
<path d="M130.8 115.3h15v2.5h-15z" fill-rule="evenodd" fill="#ffff80"/>
<path d="M130.8 115.3h15v2.5h-15z" fill="none" stroke="#800000" stroke-width=".2"/>
<path d="M130.8 110.3h15v2.5h-15z" fill-rule="evenodd" fill="#ffff80"/>
<path d="M130.8 110.3h15v2.5h-15z" fill="none" stroke="#800000" stroke-width=".2"/>
<path d="M252 114.1h7.5v7.5h-7.5z" fill-rule="evenodd" fill="#ffffb0"/>
<path d="M252 114.1h7.5v7.5h-7.5z" fill="none" stroke="#800000" stroke-width=".2"/>
<path d="M247 116.6h5M247 119.1h5" fill="none" stroke="#000" stroke-width=".25"/>
<path d="M235.8 115.3h11.2v2.5h-11.2z" fill-rule="evenodd" fill="#ffff80"/>
<path d="M235.8 115.3h11.2v2.5h-11.2z" fill="none" stroke="#800000" stroke-width=".2"/>
<path d="M247 119.1v2.5M244.5 121.6h5M245.3 122.3h3.5M246 123.1h2M246.8 123.8h.5" fill="none" stroke="#800000" stroke-width=".25"/>
<path d="M44.6 16.6h27.5v40h-27.5z" fill-rule="evenodd" fill="#ffffb0"/>
<path d="M44.6 16.6h27.5v40h-27.5z" fill="none" stroke="#800000" stroke-width=".2"/>
<g fill="none" stroke="#000" stroke-width=".25">
<path d="M37.1 19.1h7.5M72.1 19.1h7.5M37.1 21.6h7.5M37.1 24.1h7.5M37.1 26.6h7.5M37.1 29.1h7.5M37.1 31.6h7.5M37.1 34.1h7.5M37.1 36.6h7.5M37.1 39.1h7.5M72.1 21.6h7.5M72.1 24.1h7.5"/>
<path d="M72.1 26.6h7.5M72.1 29.1h7.5M72.1 31.6h7.5M72.1 34.1h7.5M72.1 36.6h7.5M72.1 39.1h7.5M37.1 41.6h7.5M37.1 44.1h7.5M37.1 46.6h7.5M37.1 49.1h7.5M37.1 51.6h7.5M37.1 54.1h7.5"/>
<path d="M72.1 41.6h7.5M72.1 44.1h7.5M72.1 46.6h7.5M72.1 49.1h7.5M72.1 51.6h7.5M72.1 54.1h7.5"/>
</g>
<g font-size="4.1" fill="#000080">
<text x="133.3" y="48.2">PWM Driver</text>
<text x="218.3" y="48.2">Security Module</text>
<text x="125.9" y="89.5">5 PIN Molex Connectors</text>
<text x="218.3" y="92">CAN Transceiver</text>
<text x="178.3" y="123.2">Debug Headers</text>
<text x="119.6" y="169.5">LED Indicators</text>
</g>
<text font-size="3.6" fill="#000080" x="224.6" y="165.7">5V Switching Power Supply</text>
<text font-size="3.4" fill="#800000" x="164.1" y="197.3">Nucleo-STM32F042K6 Shield</text>
<g font-size="2.7" fill="#000080">
<text x="167" y="202.2">CAN | ATECC608 | PWM</text>
<text x="211.8" y="202.4">1</text>
</g>
<g font-size="2.3">
<text x="35.6" y="4.9">1</text>
<text x="104.2" y="4.9">2</text>
<text x="173.1" y="4.9">3</text>
<text x="241.6" y="4.9">4</text>
<text x="135.3" y="16.2">9</text>
<text x="139.8" y="17.4">V+</text>
<text x="41.6" y="18.6">0</text>
<text x="41.6" y="23.6">2</text>
<text x="41.8" y="21.1">1</text>
<text x="46.1" y="19.9">PA9</text>
<text x="46.1" y="22.4">PA10</text>
<text x="65.8" y="22.4">GND</text>
<text x="66.7" y="19.9">VIN</text>
<text x="74.1" y="23.6">27</text>
<text x="74.1" y="21.1">28</text>
<text x="74.1" y="18.6">29</text>
<text x="135.3" y="21.1">2</text>
<text x="135.4" y="23.6">3</text>
<text x="135.5" y="18.6">1</text>
<text x="139.8" y="19.9">In 1</text>
<text x="139.8" y="22.4">In 2</text>
<text x="148.1" y="22.4">Out 2</text>
<text x="148.3" y="19.9">Out 1</text>
<text x="156.6" y="23.6">14</text>
<text x="156.6" y="21.1">15</text>
<text x="156.6" y="18.6">16</text>
<text x="211" y="23.6">VCC</text>
<text x="219.1" y="22.4">8</text>
<text x="3.8" y="28.9">A</text>
<text x="41.6" y="28.7">4</text>
<text x="41.7" y="26.1">3</text>
<text x="46.1" y="24.9">NRST</text>
<text x="46.1" y="27.4">GND</text>
<text x="46.1" y="29.9">PA12/D12</text>
<text x="63.4" y="29.9">PA2/A7</text>
<text x="63.8" y="24.9">RESET</text>
<text x="67.9" y="27.4">5V</text>
<text x="74.1" y="28.7">22</text>
<text x="74.1" y="26.1">26</text>
<text x="135.3" y="26.1">4</text>
<text x="135.4" y="28.7">5</text>
<text x="139.8" y="24.9">In 3</text>
<text x="139.8" y="27.4">In 4</text>
<text x="139.8" y="29.9">In 5</text>
<text x="148.1" y="27.4">Out 4</text>
<text x="148.2" y="29.9">Out 5</text>
<text x="148.2" y="24.9">Out 3</text>
<text x="156.6" y="28.7">12</text>
<text x="156.6" y="26.1">13</text>
<text x="211.1" y="26.1">SDA</text>
<text x="211.5" y="28.7">SCL</text>
<text x="219.1" y="29.9">4</text>
<text x="219.1" y="24.9">5</text>
<text x="219.1" y="27.4">6</text>
<text x="273.8" y="28.9">A</text>
<text x="41.6" y="33.7">6</text>
<text x="41.7" y="31.1">5</text>
<text x="46.1" y="32.4">PB0/D3</text>
<text x="46.1" y="34.8">PB7/D4</text>
<text x="63.3" y="32.4">PA7/A6</text>
<text x="63.4" y="34.8">PA6/A5</text>
<text x="74.1" y="31.1">23</text>
<text x="74.1" y="33.7">24</text>
<text x="135.3" y="31.1">6</text>
<text x="135.3" y="33.7">7</text>
<text x="139.8" y="32.4">In 6</text>
<text x="139.8" y="34.8">In 7</text>
<text x="148.1" y="34.8">Out 7</text>
<text x="148.1" y="32.4">Out 6</text>
<text x="156.6" y="33.7">10</text>
<text x="156.6" y="31.1">11</text>
<text x="210.8" y="31.1">GND</text>
<text x="41.6" y="36.1">7</text>
<text x="41.6" y="38.6">8</text>
<text x="41.6" y="41.1">9</text>
<text x="46.1" y="37.4">PB6/D5</text>
<text x="46.1" y="39.9">PB1/D6</text>
<text x="63.3" y="37.4">PA5/A4</text>
<text x="63.4" y="39.9">PA4/A3</text>
<text x="74.1" y="41.1">20</text>
<text x="74.1" y="38.6">21</text>
<text x="74.1" y="36.1">25</text>
<text x="135.4" y="36.1">8</text>
<text x="139.8" y="37.4">GND</text>
<text x="40.4" y="43.6">10</text>
<text x="40.7" y="46.1">11</text>
<text x="46.1" y="42.4">PF0/D7</text>
<text x="46.1" y="44.9">PF1/D8</text>
<text x="46.1" y="47.4">PA8/D9</text>
<text x="63.3" y="47.4">PA0/A0</text>
<text x="63.4" y="42.4">PA3/A2</text>
<text x="63.5" y="44.9">PA1/A1</text>
<text x="74.1" y="46.1">18</text>
<text x="74.1" y="43.6">19</text>
<text x="40.4" y="53.6">14</text>
<text x="40.5" y="48.6">12</text>
<text x="40.6" y="51.2">13</text>
<text x="46.1" y="49.9">PA11/D10</text>
<text x="46.1" y="52.3">PB5/D11</text>
<text x="66.2" y="52.3">3.3V</text>
<text x="66.6" y="49.9">REF</text>
<text x="74.1" y="53.6">15</text>
<text x="74.1" y="51.2">16</text>
<text x="74.1" y="48.6">17</text>
<text x="46.1" y="54.9">PB4/D12</text>
<text x="62.4" y="54.9">PB3/D13</text>
<text x="148" y="63.6">1</text>
<text x="152.3" y="64.9">1</text>
<text x="202.9" y="64.9">5</text>
<text x="224.1" y="64.9">7</text>
<text x="27.8" y="69.9">8</text>
<text x="147.8" y="66.1">2</text>
<text x="147.8" y="71.1">4</text>
<text x="147.9" y="68.6">3</text>
<text x="152.3" y="67.4">2</text>
<text x="152.3" y="69.9">3</text>
<text x="202.9" y="67.4">3</text>
<text x="207.3" y="68.6">VDD</text>
<text x="207.3" y="66.1">VIO</text>
<text x="214.2" y="66.1">CANH</text>
<text x="214.5" y="68.6">CANL</text>
<text x="224.1" y="67.4">6</text>
<text x="27.8" y="74.8">7</text>
<text x="27.8" y="77.4">14</text>
<text x="27.8" y="72.4">15</text>
<text x="147.9" y="73.7">5</text>
<text x="152.3" y="72.4">4</text>
<text x="152.3" y="74.8">5</text>
<text x="202.8" y="72.4">8</text>
<text x="203" y="76.1">1</text>
<text x="207.3" y="77.4">TXD</text>
<text x="207.3" y="73.7">SILENT</text>
<text x="216.6" y="77.4">VSS</text>
<text x="224.1" y="76.1">2</text>
<text x="3.9" y="82">B</text>
<text x="27.8" y="79.8">6</text>
<text x="27.8" y="82.4">13</text>
<text x="202.8" y="78.6">4</text>
<text x="207.3" y="79.8">RXD</text>
<text x="218.1" y="79.8">EP</text>
<text x="273.9" y="82">B</text>
<text x="27.8" y="89.9">4</text>
<text x="27.8" y="84.9">5</text>
<text x="27.8" y="87.4">12</text>
<text x="14.2" y="94.9">16</text>
<text x="27.8" y="94.9">3</text>
<text x="27.8" y="92.3">11</text>
<text x="14.2" y="99.9">17</text>
<text x="27.8" y="99.9">2</text>
<text x="27.8" y="97.3">10</text>
<text x="27.8" y="104.9">1</text>
<text x="27.8" y="102.3">9</text>
<text x="152.3" y="102.3">1</text>
<text x="152.3" y="104.9">2</text>
<text x="152.3" y="107.3">3</text>
<text x="192.3" y="104.9">1</text>
<text x="192.3" y="107.3">2</text>
<text x="224.8" y="103.6">1</text>
<text x="224.8" y="106.1">2</text>
<text x="253.6" y="103.6">1</text>
<text x="253.6" y="106.1">2</text>
<text x="152.3" y="109.8">4</text>
<text x="152.3" y="112.4">5</text>
<text x="152.3" y="114.8">6</text>
<text x="152.3" y="117.4">7</text>
<text x="253.6" y="117.4">1</text>
<text x="253.6" y="119.8">2</text>
<text x="3.9" y="135.1">C</text>
<text x="273.9" y="135.1">C</text>
<text x="215.5" y="139.9">1</text>
<text x="219.8" y="141">Vin</text>
<text x="225.9" y="143.1">GND</text>
<text x="232.3" y="141">Vout</text>
<text x="240.3" y="139.9">3</text>
<text x="226.8" y="149.3">2</text>
<text x="3.8" y="188.2">D</text>
<text x="273.8" y="188.2">D</text>
<text x="158.3" y="197.3">Title:</text>
<text x="158.3" y="202.3">Subtitle:</text>
<text x="203.3" y="202.3">Revision:</text>
<text x="158.3" y="206.1">Date: 9/12/2020</text>
<text x="158.3" y="208.5">File:</text>
<text x="179.6" y="206.1">Time: 5:55:14 PM</text>
<text x="203.3" y="206.1">Sheet1</text>
<text x="211.8" y="206.1">of 1</text>
<text x="230.8" y="208.5">DrawnwithAltium</text>
<text x="35.6" y="212.3">1</text>
<text x="104.2" y="212.3">2</text>
<text x="173.1" y="212.3">3</text>
<text x="241.6" y="212.3">4</text>
</g>
<g font-size="2.3" fill="#000080">
<text x="44.6" y="16.2">S1</text>
<text x="138.4" y="12.4">U1</text>
<text x="200.8" y="19.9">U2</text>
<text x="229.6" y="18.6">R1</text>
<text x="229.6" y="21.1">4.7k</text>
<text x="242.1" y="21.1">R2</text>
<text x="242.1" y="23.6">4.7k</text>
<text x="202.1" y="27.4">Crypto</text>
<text x="260.6" y="29.6">C1</text>
<text x="200.8" y="34.8">ATECC608A</text>
<text x="260.6" y="32.1">0.1uF</text>
<text x="138.4" y="42.4">UQL2003AN</text>
<text x="44.6" y="58.6">ArduinoNano</text>
<text x="150.8" y="61.1">J1</text>
<text x="205.9" y="62.4">T1</text>
<text x="18.1" y="67.1">J2</text>
<text x="263.3" y="72.4">R3</text>
<text x="263.3" y="74.8">4.7k</text>
<text x="142.1" y="78.6">Molex39-30-3056</text>
<text x="205.9" y="83.6">MCP2562</text>
<text x="80.4" y="92.1">R4</text>
<text x="80.4" y="94.6">4.7k</text>
<text x="100.3" y="92.1">R5</text>
<text x="100.3" y="94.6">4.7k</text>
<text x="150.8" y="98.6">P1</text>
<text x="190.8" y="101.1">P4</text>
<text x="223.3" y="99.9">P3</text>
<text x="252.1" y="99.9">P2</text>
<text x="14.6" y="109.8">Vehicle Interface</text>
<text x="190.8" y="111.1">Header 2</text>
<text x="223.3" y="109.8">Header 2</text>
<text x="252.1" y="109.8">Header 2</text>
<text x="252.1" y="113.6">P5</text>
<text x="150.8" y="118.6">Header 7</text>
<text x="252.1" y="123.6">Header 2</text>
<text x="119.3" y="136.6">R6</text>
<text x="129.6" y="133.6">D1</text>
<text x="173.1" y="137.1">D2</text>
<text x="218.3" y="134.9">U3</text>
<text x="220.8" y="137.3">DC/DC Converter</text>
<text x="228.3" y="134.9">OKI-78SR</text>
<text x="120.9" y="141">470</text>
<text x="131.9" y="142.6">Green</text>
<text x="180.8" y="143.6">PTC1</text>
<text x="180.8" y="138.6">RKEF075</text>
<text x="211.3" y="142.8" transform="rotate(90 211.3 142.8)">+</text>
<text x="246.3" y="142.8" transform="rotate(90 246.3 142.8)">+</text>
<text x="168.3" y="144.9">STPS2150</text>
<text x="182.1" y="148.6">Z1</text>
<text x="201.8" y="144.6">C4</text>
<text x="201.8" y="147.1">0.1uF</text>
<text x="213.3" y="144.9">C5</text>
<text x="213.3" y="147.3">220uF</text>
<text x="248.3" y="144.9">C6</text>
<text x="248.3" y="147.3">220uF</text>
<text x="263" y="144.6">C7</text>
<text x="263" y="147.1">0.1uF</text>
<text x="119.3" y="155.3">R7</text>
<text x="128.3" y="152.3">D3</text>
<text x="174.6" y="151.1">TP1.5KE30CA</text>
<text x="120.9" y="159.8">470</text>
<text x="130.6" y="161.3">Red</text>
<text x="171.9" y="160.8">L1</text>
<text x="171.9" y="168.1">InductorB82134</text>
<text x="223.3" y="196.1">RamRohitGannavarapu</text>
<text x="223.3" y="198.5">GraduateResearchAssistant</text>
<text x="223.3" y="201.1">SystemsEngineeringDept.</text>
<text x="223.3" y="203.5">ColoradoStateUniversity</text>
<text x="164.6" y="208.5">STM32f042_schematic.SchDoc</text>
<text x="223.3" y="206.1">FortCollins,CO80521</text>
</g>
<g font-size="2.3" fill="#800000">
<text x="121.4" y="17.4">VIN</text>
<text x="226.5" y="12.4">3V3</text>
<text x="238.9" y="14.9">3V3</text>
<text x="256.5" y="16.2">3V3</text>
<text x="83.2" y="19.9">VIN</text>
<text x="96.3" y="22.4">GND</text>
<text x="120.1" y="22.4">PWM2</text>
<text x="120.2" y="19.9">PWM1</text>
<text x="162.9" y="22.4">PWM1_OUT2</text>
<text x="163" y="19.9">PWM1_OUT1</text>
<text x="222.7" y="19.9">3V3</text>
<text x="10.6" y="27.4">GND</text>
<text x="25.3" y="29.9">TXCAN1</text>
<text x="82.6" y="27.4">+5</text>
<text x="120.1" y="27.4">PWM4</text>
<text x="120.2" y="24.9">PWM3</text>
<text x="120.2" y="29.9">PWM5</text>
<text x="162.9" y="27.4">PWM1_OUT4</text>
<text x="163" y="24.9">PWM1_OUT3</text>
<text x="163" y="29.9">PWM1_OUT5</text>
<text x="231.2" y="26.1">SDA0</text>
<text x="245.1" y="28.7">SCL0</text>
<text x="22.9" y="32.4">PWM1_OUT6</text>
<text x="27" y="34.8">SCL0</text>
<text x="80.4" y="32.4">PWM1_OUT7</text>
<text x="83.9" y="34.8">PWM5</text>
<text x="120.1" y="32.4">PWM6</text>
<text x="120.1" y="34.8">PWM7</text>
<text x="162.9" y="32.4">PWM1_OUT6</text>
<text x="162.9" y="34.8">PWM1_OUT7</text>
<text x="26.8" y="37.4">SDA0</text>
<text x="29.3" y="39.9">Silent</text>
<text x="83.9" y="39.9">PWM4</text>
<text x="222.2" y="37.4">GND</text>
<text x="83.9" y="44.9">PWM2</text>
<text x="83.9" y="42.4">PWM3</text>
<text x="84" y="47.4">PWM1</text>
<text x="128.5" y="43.6">GND</text>
<text x="255.9" y="44.9">GND</text>
<text x="25.2" y="49.9">RXCAN1</text>
<text x="82.6" y="52.3">3V3</text>
<text x="249.4" y="57.3">Silent</text>
<text x="133.9" y="64.9">VIN</text>
<text x="243.8" y="60.9">+5</text>
<text x="249.3" y="60.9">3V3</text>
<text x="38.8" y="71.1">RAW</text>
<text x="129.2" y="69.9">PWM1_OUT2</text>
<text x="129.2" y="67.4">PWM1_OUT1</text>
<text x="191.7" y="66.1">3V3</text>
<text x="193.1" y="68.6">+5</text>
<text x="232.1" y="66.1">CANH</text>
<text x="232.1" y="68.6">CANL</text>
<text x="129.2" y="74.8">PWM1_OUT4</text>
<text x="129.2" y="72.4">PWM1_OUT3</text>
<text x="187.2" y="77.4">TXCAN1</text>
<text x="190.6" y="73.7">Silent</text>
<text x="39.6" y="83.6">CANH</text>
<text x="53.5" y="82.4">GND</text>
<text x="187.1" y="79.8">RXCAN1</text>
<text x="39.6" y="88.6">CANL</text>
<text x="77.7" y="84.9">3V3</text>
<text x="97.8" y="84.9">3V3</text>
<text x="228.5" y="86.1">GND</text>
<text x="242.6" y="87.1">GND GND</text>
<text x="259.7" y="86.1">GND</text>
<text x="31.7" y="96.1">PWM1_OUT4</text>
<text x="31.7" y="101.1">PWM1_OUT5</text>
<text x="64.2" y="98.6">PWM1_OUT7</text>
<text x="84.2" y="98.6">PWM1_OUT6</text>
<text x="35.1" y="103.6">PWM6</text>
<text x="35.2" y="106.1">PWM7</text>
<text x="135.2" y="104.9">PWM2</text>
<text x="135.2" y="107.3">PWM3</text>
<text x="135.2" y="102.3">PWM1</text>
<text x="175.6" y="107.3">SDA0</text>
<text x="175.8" y="104.9">SCL0</text>
<text x="208.3" y="103.6">CANH</text>
<text x="208.3" y="106.1">CANL</text>
<text x="235.8" y="106.1">RXCAN1</text>
<text x="236" y="103.6">TXCAN1</text>
<text x="135.2" y="109.8">PWM4</text>
<text x="135.2" y="112.4">PWM5</text>
<text x="135.2" y="114.8">PWM6</text>
<text x="135.2" y="117.4">PWM7</text>
<text x="239.4" y="117.4">VIN</text>
<text x="244.7" y="126.1">GND</text>
<text x="208.3" y="137.3">12V0</text>
<text x="250.7" y="133.6">VIN</text>
<text x="111.4" y="138.6">VIN</text>
<text x="140.4" y="138.6">PWM1_OUT4</text>
<text x="197.2" y="154.8">GND</text>
<text x="258.4" y="154.8">GND</text>
<text x="111.4" y="157.4">VIN</text>
<text x="139.2" y="157.4">PWM1_OUT5</text>
<text x="188.4" y="159.8">GND</text>
<text x="208.4" y="159.8">GND</text>
<text x="225.9" y="159.8">GND</text>
<text x="243.4" y="159.8">GND</text>
<text x="158.8" y="166.1">RAW</text>
</g>
<g font-size="1.8" fill="#000080">
<text x="238.7" y="77.2">0.1uF</text>
<text x="240" y="74.8">C2</text>
<text x="246.2" y="77.2">0.1uF</text>
<text x="247.5" y="74.8">C3</text>
</g>
</svg>
